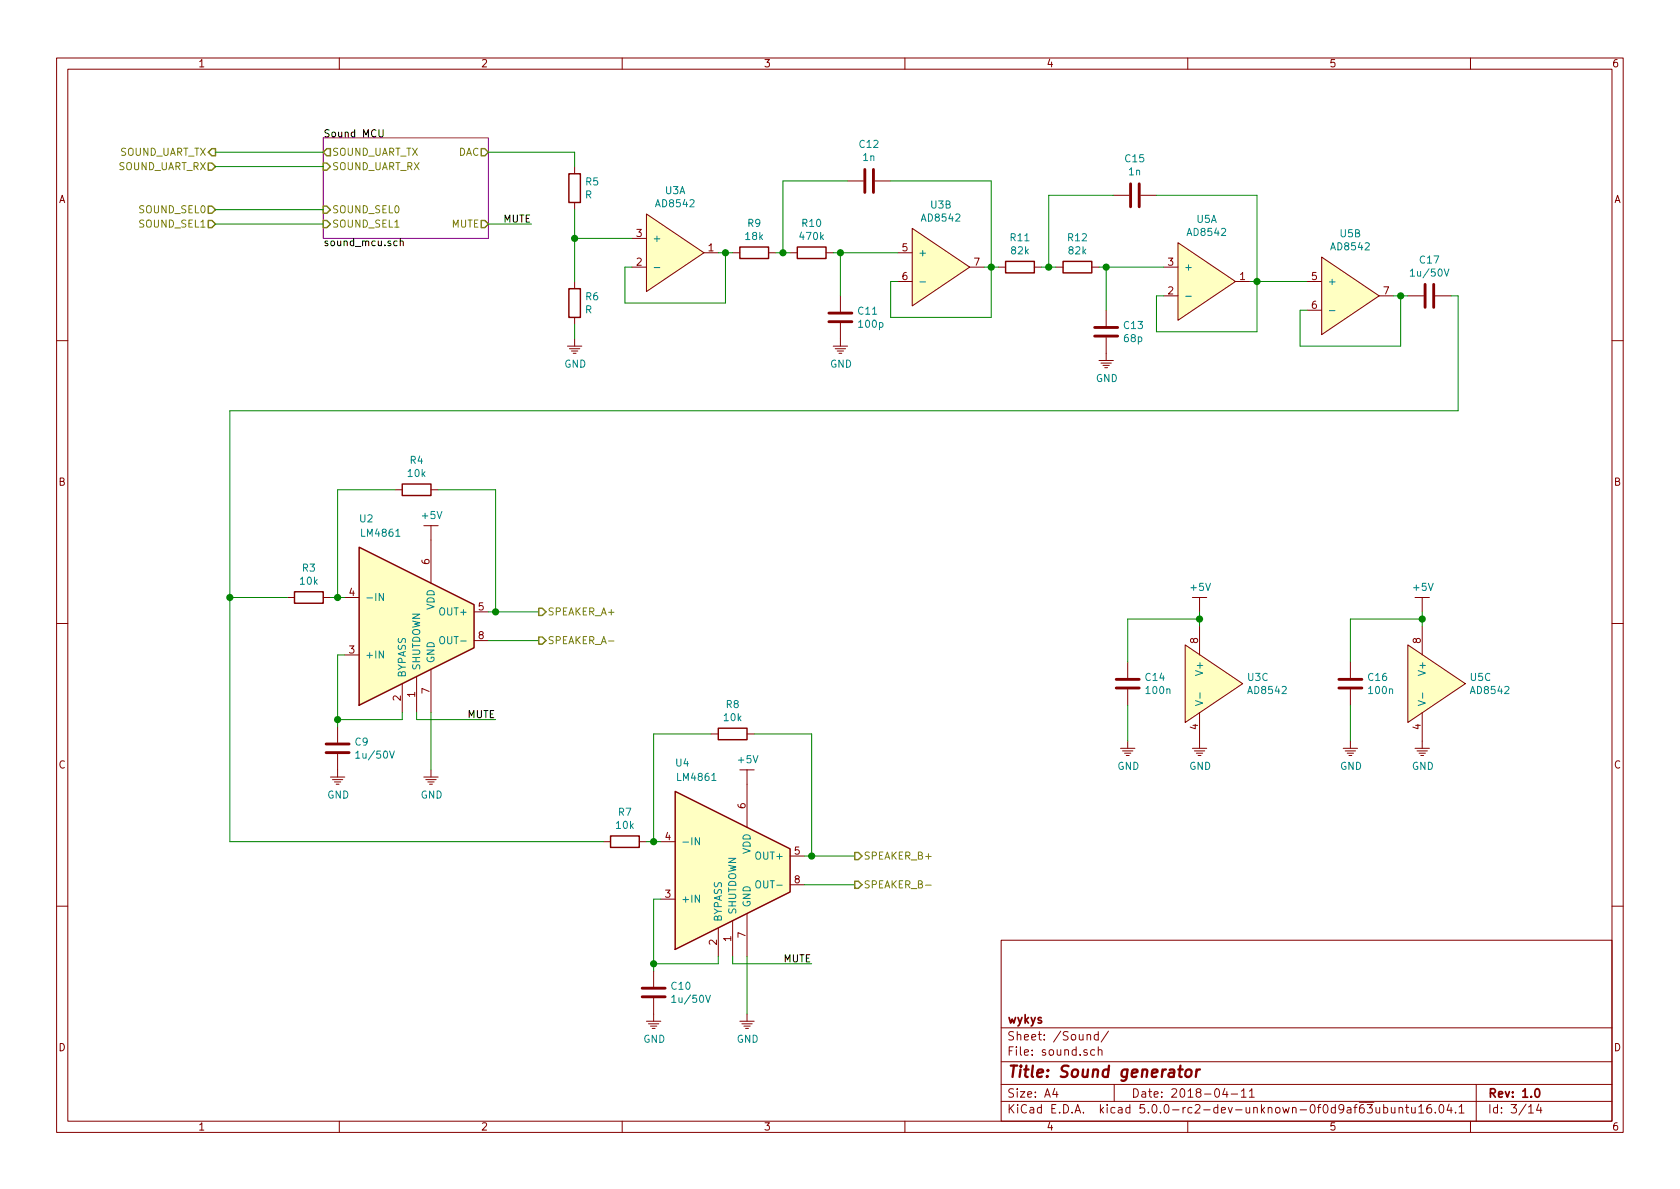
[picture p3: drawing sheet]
<svg xmlns="http://www.w3.org/2000/svg" width="297mm" height="210mm" viewBox="0 0 297 210" stroke-linecap="round" stroke-linejoin="round" font-family="sans-serif">
<g fill="none" stroke="#840000" stroke-width=".18">
<path d="M10 10.3h277v189.9h-277zM12 12.2h273v186.1h-273zM60 10.3v1.9M110 10.3v1.9M160 10.3v1.9M210 10.3v1.9M260 10.3v1.9M101.6 29.5v1.2M101.6 35.8v1.3M114.3 37.8l10.2 6.9-10.2 6.9zM149.9 32h2.8M154.7 32h2.8"/>
<path d="M196.8 34.5h2.8M201.7 34.5h2.8M101.6 49.8v1.2M101.6 56.1v1.3M101.6 59.9v1.3M111.8 47.2h2.5M111.8 42.2h2.5M124.5 44.7h2.5M129.5 44.7h1.3M135.9 44.7h1.3M139.7 44.7h1.3M146 44.7h1.3"/>
<path d="M148.6 52.3v2.8M148.6 57.1v4.1M158.7 44.7h2.6M158.7 49.8h2.6M161.3 40.4l10.1 6.8-10.1 6.9zM171.4 47.2h2.6M176.5 47.2h1.3M182.9 47.2h1.2M186.7 47.2h1.3M193 47.2h1.3M195.6 54.9v2.8M195.6 59.7v4"/>
<path d="M205.7 47.2h2.6M205.7 52.3h2.6M208.3 42.9l10.1 6.9-10.1 6.8zM218.4 49.8h2.6M231.1 49.8h2.6M231.1 54.9h2.6M233.7 45.5l10.1 6.8-10.1 6.9zM243.8 52.3h2.6M248.9 52.3h2.8M253.7 52.3h2.8M10 60.2h2M100.3 61.2h2.6"/>
<path d="M100.7 61.7h1.8M101 62.1h1.2M101.3 62.5h.6M147.3 61.2h2.6M147.7 61.7h1.8M148 62.1h1.1M148.3 62.5h.5M194.3 63.7h2.5M194.7 64.2h1.8M195 64.6h1.1M195.3 65h.5M285 60.2h2"/>
<path d="M69.8 86.6h1.3M74.9 93h2.6M76.2 93v10.1M76.2 86.6h1.3M10 110.3h2M50.8 105.7h1.3M57.1 105.7h1.3M61 105.7h2.5M61 115.8h2.5M73.7 119.6v6.4M76.2 118.4v7.6M83.8 108.2h2.6"/>
<path d="M83.8 113.3h2.6M199.4 117.1v2.8M209.5 114l10.2 6.9-10.2 6.9zM210.8 105.7h2.6M212.1 105.7v2.5M212.1 110.7v5.1M238.8 117.1v2.8M248.9 114l10.2 6.9-10.2 6.9zM250.2 105.7h2.5M251.5 105.7v2.5M251.5 110.7v5.1M285 110.3h2"/>
<path d="M58.4 137.4h2.6M58.8 137.9h1.8M59.1 138.3h1.1M59.4 138.7h.5M59.7 128.5v2.8M59.7 133.3v4.1M71.1 120.9v5.1M74.9 137.4h2.6M75.3 137.9h1.8M75.6 138.3h1.2M75.9 138.7h.6M76.2 136.1v1.3"/>
<path d="M125.7 129.8h1.3M130.8 136.1h2.5M132.1 136.1v10.2M132.1 129.8h1.2M198.1 132.3h2.6M198.5 132.8h1.8M198.8 133.2h1.1M199.1 133.6h.5M199.4 121.9v2.8M199.4 131.1v1.2M210.8 132.3h2.6M211.2 132.8h1.8"/>
<path d="M211.5 133.2h1.1M211.8 133.6h.5M212.1 126v6.3M237.5 132.3h2.5M237.8 132.8h1.9M238.2 133.2h1.1M238.5 133.6h.5M238.8 121.9v2.8M238.8 131.1v1.2M250.2 132.3h2.5M250.5 132.8h1.9M250.9 133.2h1.1"/>
<path d="M251.2 133.6h.5M251.5 126v6.3M106.7 148.8h1.2M113 148.8h1.3M116.8 159h2.6M116.8 148.8h2.6M139.7 151.4h2.5M139.7 156.5h2.5M10 160.2h2M115.6 171.7v2.8M115.6 176.5v4.1M127 164.1v5.1"/>
<path d="M129.5 162.8v6.4M132.1 161.5v7.7M132.1 179.3v1.3M177 166.3h108v32h-108zM285 160.2h2M60 198.3v1.9M110 198.3v1.9M114.3 180.6h2.5M114.7 181h1.8M115 181.5h1.1M115.3 181.9h.5M130.8 180.6h2.5"/>
<path d="M131.2 181h1.8M131.5 181.5h1.1M131.8 181.9h.5M160 198.3v1.9M177 194.8h108M177 191.8h108M177 187.8h108M177 181.8h108M186.5 192.5l-.4 1h1M186.8 193v1M192.2 183.1l.2-.2 .4 .1v.9M193.5 185.7l-.4-.1-.3 .3 .1 .6 .2 .1 .4-.1"/>
<path d="M194.2 185.7h.1a.37 .37 0 0 1 .5 .1v.8M194.2 183l-.4-.1-.3 .3v.6l.3 .1 .4-.1M194.2 182.4v1.5M194.2 185.1v1.5M196 182.3l-1.3 2M197 191.8v3M210 198.3v1.9M216.6 192.5l-.4 1h.9M216.9 193v1M217.7 193.5h1.1M219.5 193l.4-.5v1.5M219.5 194h.8"/>
<path d="M220.9 193l.4-.5v1.5M220.9 194h.9M241.5 194.9h1.4M241.7 195.3h.9l-.5 .6 .5 .1v.7l-.2 .1-.7-.1M243.3 195.8v.8a.39 .39 0 0 0 .6 .1M243.9 195.8v1M244.7 195.9l.4-.1 .3 .3-.1 .6-.2 .1-.4-.1M244.7 195.3v1.5M246 195.8v.8a.37 .37 0 0 0 .6 .1M246.6 195.8v1M247.4 196v-.1a.37 .37 0 0 1 .6 .1v.8M247.4 195.8v1"/>
<path d="M248.5 195.8h.6M248.7 195.3v1.3l.4 .2M249.6 195.8v.9l.4 .1 .2-.1M250.2 195.8v1M250.9 195.8l.4-.5v1.5M250.9 196.8h.8M253 195.3a.62 .62 0 0 0-.7 .7v.7l.3 .1 .5-.1v-.5l-.1-.2-.4-.1-.3 .3M253.8 196.7v.1M254.6 195.5l.3-.2a.94 .94 0 0 1 0 1.5 .82 .82 0 0 1-.3-1.3zM256.2 195.2l-.3 1.1h.9M256.6 195.8v1M257.4 196.7v.1"/>
<path d="M258 195.8l.4-.5v1.5M258 196.8h.9M260 198.3v1.9M261 191.8v6.5M270.3 195.8l.4-.5v1.5M270.3 196.8h.8M272.1 195.2l-.4 1.1h.9M272.4 195.8v1"/>
</g>
<path d="M271.5 192.7l.2-.2a.81 .81 0 0 1 .6 .6 .81 .81 0 0 1-.3 .8l-.1 .1a.79 .79 0 0 1-.4-1.3z" fill="none" stroke="#840000" stroke-width=".3"/>
<path d="M208.3 189.1h.8M209.8 189.3a.54 .54 0 0 1 .5-.2 .54 .54 0 0 1 .4 .4l-.1 .6a.56 .56 0 0 1-.5 .4 .56 .56 0 0 1-.6-.4zM211.6 189.1l-.2 1.3M212.2 189.1a.55 .55 0 0 0-.7 .4" fill="none" stroke="#840000" stroke-width=".41"/>
<path d="M57.1 24.4h29.3v17.8h-29.3z" fill="none" stroke="#840084" stroke-width=".18"/>
<path d="M67 22.9v1.1l.3 .2 .3-.1 .1-.1v-1.1M70.2 42.7l-.4-.1-.2 .2 .1 .6h.5M70.8 42.7l.1-.1 .3 .1 .1 .8M70.8 42.2v1.3" fill="none" stroke="#000" stroke-width=".18"/>
<g fill="none" stroke="#848400" stroke-width=".25">
<path d="M36.8 26.9l.7-.6h.6v1.3h-.6zM36.8 28.8h.7l.6 .7-.6 .6h-.7zM36.8 36.4h.7l.6 .7-.6 .6h-.7zM36.8 39h.7l.6 .6-.6 .7h-.7zM57.1 28.8h.7l.6 .7-.6 .6h-.7zM57.1 36.4h.7l.6 .7-.6 .6h-.7zM57.1 39h.7l.6 .6-.6 .7h-.7zM57.8 26.3h.6v1.3h-.6l-.7-.7zM85.1 26.3h.6l.7 .6-.7 .7h-.6zM85.1 39h.6l.7 .6-.7 .7h-.6zM95.2 107.6h.7l.6 .6-.6 .6h-.7zM95.2 112.6h.7l.6 .7-.6 .6h-.7z"/>
<path d="M151.1 150.7h.7l.6 .7-.6 .6h-.7zM151.1 155.8h.7l.6 .7-.6 .6h-.7z"/>
</g>
<g fill="none" stroke="#008400" stroke-width=".18">
<path d="M38.1 26.9h19M38.1 29.5h19M38.1 37.1h19M38.1 39.6h19M86.4 26.9h15.2v2.6M86.4 39.6h7.6M101.6 37.1v12.7M149.9 32h-11.5v12.7M157.5 32h17.8v24.1h-17.8v-6.3h1.2M196.8 34.5h-11.4v12.7M204.5 34.5h17.7v24.2h-17.7v-6.4h1.2M101.6 57.4v2.5"/>
<path d="M101.6 42.2h10.2M127 44.7h2.5M128.3 44.7v8.9h-17.8v-6.4h1.3M137.2 44.7h2.5M147.3 44.7h11.4M148.6 44.7v7.6M174 47.2h2.5M184.1 47.2h2.6M194.3 47.2h11.4M195.6 47.2v7.7M221 49.8h10.1M246.4 52.3h2.5"/>
<path d="M247.6 52.3v8.9h-17.7v-6.3h1.2M256.5 52.3h1.3v20.3h-217.2v76.2h66.1M69.8 86.6h-10.1v19.1M77.5 86.6h10.1v21.6M40.6 105.7h10.2M58.4 105.7h2.6M61 115.8h-1.3v12.7M86.4 108.2h8.8M86.4 113.3h8.8M212.1 108.2v2.5M212.1 109.5h-12.7v7.6M251.5 109.5h-12.7v7.6"/>
<path d="M251.5 108.2v2.5M71.1 126v1.2h-11.4M73.7 126v1.2h13.9M76.2 126v10.1M125.7 129.8h-10.1v19M133.3 129.8h10.2v21.6M199.4 124.7v6.4M238.8 124.7v6.4M114.3 148.8h2.5M116.8 159h-1.2v12.7M142.2 151.4h8.9M142.2 156.5h8.9"/>
<path d="M127 169.2v1.2h-11.4M129.5 169.2v1.2h14M132.1 169.2v10.1"/>
</g>
<g fill="#ffffc2" stroke="#ffffc2" stroke-width=".18">
<path d="M161.3 40.4l10.1 6.8-10.1 6.9z"/>
<path d="M208.3 42.9l10.1 6.9-10.1 6.8z"/>
<path d="M114.3 37.8l10.2 6.9-10.2 6.9z"/>
<path d="M233.7 45.5l10.1 6.8-10.1 6.9z"/>
<path d="M209.5 114l10.2 6.9-10.2 6.9z"/>
<path d="M63.5 96.8l20.3 10.1v7.6l-20.3 10.2z"/>
<path d="M119.4 139.9l20.3 10.2v7.6l-20.3 10.2z"/>
<path d="M248.9 114l10.2 6.9-10.2 6.9z"/>
</g>
<g fill="none" stroke="#008484" stroke-width=".18">
<path d="M115.7 47.3h1M162.7 49.9h1M209.7 52.4h.9M235.1 54.9h.9M249.4 47.9l.3-.3v1.2M249.4 48.8h.7M255.3 47.6l.5 1.2 .4-1.2M67.8 104.9v1.3l-.7-1.3v1.3M77.8 112.7l.3-.1a.47 .47 0 0 1 .5 .4l-.1 .7-.2 .1h-.4a1 1 0 0 1-.1-1.1zM62.9 133.2l.4-.4v1.3M62.9 134.1h.7M68.9 132.8l.4 1.3 .4-1.3"/>
<path d="M211.4 123.9l1.2 .4-1.2 .5M212.2 122.5v1M250.7 123.9l1.3 .4-1.3 .5M251.5 122.5v1M123.7 148.1v1.3l-.8-1.3v1.3M133.7 155.9l.2-.2a.47 .47 0 0 1 .6 .5l-.1 .6-.2 .2h-.4a1 1 0 0 1-.1-1.1zM118.8 176.3l.4-.3v1.3M118.8 177.3h.7M124.8 176l.4 1.3 .4-1.3"/>
</g>
<path d="M100.6 30.7h2v5.1h-2zM100.6 51h2v5.1h-2zM130.8 43.7h5.1v2h-5.1zM141 43.7h5v2h-5zM177.8 46.2h5.1v2.1h-5.1zM188 46.2h5v2.1h-5zM63.5 96.8l20.3 10.1v7.6l-20.3 10.2zM71.1 85.6h5.1v2h-5.1zM52.1 104.6h5v2.1h-5zM119.4 139.9l20.3 10.2v7.6l-20.3 10.2zM127 128.8h5.1v2h-5.1zM107.9 147.8h5.1v2.1h-5.1z" fill="none" stroke="#840000" stroke-width=".25"/>
<g fill="none" stroke="#840000" stroke-width=".51">
<path d="M152.9 30v4M154.4 30v4M199.9 32.5v4.1M201.4 32.5v4.1M146.6 56.9h4M146.6 55.4h4M193.5 59.4h4.1M193.5 57.9h4.1M252 50.3v4.1M253.5 50.3v4.1M57.7 133.1h4M57.7 131.6h4"/>
<path d="M197.4 121.7h4M197.4 120.1h4M236.7 121.7h4.1M236.7 120.1h4.1M113.5 176.3h4.1M113.5 174.7h4.1"/>
</g>
<g fill="#008400" stroke="#008400" stroke-width=".25">
<circle cx="148.6" cy="44.7" r=".51"/>
<circle cx="175.3" cy="47.2" r=".51"/>
<circle cx="138.4" cy="44.7" r=".51"/>
<circle cx="195.6" cy="47.2" r=".51"/>
<circle cx="222.3" cy="49.8" r=".51"/>
<circle cx="185.4" cy="47.2" r=".51"/>
<circle cx="128.3" cy="44.7" r=".51"/>
<circle cx="101.6" cy="42.2" r=".51"/>
<circle cx="247.7" cy="52.3" r=".51"/>
<circle cx="59.7" cy="127.2" r=".51"/>
<circle cx="59.7" cy="105.7" r=".51"/>
<circle cx="115.6" cy="170.4" r=".51"/>
<circle cx="115.6" cy="148.8" r=".51"/>
<circle cx="87.6" cy="108.2" r=".51"/>
<circle cx="143.5" cy="151.4" r=".51"/>
<circle cx="40.6" cy="105.7" r=".51"/>
<circle cx="212.1" cy="109.5" r=".51"/>
<circle cx="251.5" cy="109.5" r=".51"/>
</g>
<path d="M107.6 113.4h1M163.7 156.5h.9" fill="none" stroke="#848400" stroke-width=".18"/>
<text font-size="2.8" fill="#840000" x="178" y="190.5">Title: Sound generator</text>
<g font-size="2.1" fill="#840000">
<text x="178" y="184">Sheet: /Sound/</text>
<text x="178" y="181">wykys</text>
<text x="178" y="186.7">File: sound.sch</text>
<text x="178" y="196.9">KiCad E.D.A. kicad 5.0.0-rc2-dev-unknown-0f0d9af63ubuntu16.04.1</text>
<text x="178" y="194.1">Size: A4</text>
<text x="200" y="194.1">Date: 2018-04-11</text>
<text x="263" y="194.1">Rev: 1.0</text>
<text x="263" y="196.9">Id: 3/14</text>
</g>
<g font-size="1.8" fill="#840000">
<text x="35" y="11.9">1</text>
<text x="85" y="11.9">2</text>
<text x="135" y="11.9">3</text>
<text x="185" y="11.9">4</text>
<text x="235" y="11.9">5</text>
<text x="285" y="11.9">6</text>
<text x="10.4" y="35.9">A</text>
<text x="285.4" y="35.9">A</text>
<text x="112.5" y="41.9">3</text>
<text x="112.5" y="47">2</text>
<text x="125.2" y="44.4">1</text>
<text x="159.5" y="44.4">5</text>
<text x="172.2" y="47">7</text>
<text x="206.5" y="47">3</text>
<text x="159.5" y="49.5">6</text>
<text x="206.5" y="52.1">2</text>
<text x="219.2" y="49.5">1</text>
<text x="231.9" y="49.5">5</text>
<text x="244.6" y="52.1">7</text>
<text x="231.9" y="54.6">6</text>
<text x="10.4" y="85.9">B</text>
<text x="285.4" y="85.9">B</text>
<text x="75.9" y="99.8" transform="rotate(-90 75.9 99.8)">6</text>
<text x="61.7" y="105.4">4</text>
<text x="84.6" y="107.9">5</text>
<text x="84.6" y="113">8</text>
<text x="211.8" y="113.8" transform="rotate(-90 211.8 113.8)">8</text>
<text x="251.2" y="113.8" transform="rotate(-90 251.2 113.8)">8</text>
<text x="61.7" y="115.6">3</text>
<text x="70.9" y="123.9" transform="rotate(-90 70.9 123.9)">2</text>
<text x="73.4" y="123.3" transform="rotate(-90 73.4 123.3)">1</text>
<text x="75.9" y="122.7" transform="rotate(-90 75.9 122.7)">7</text>
<text x="211.8" y="129" transform="rotate(-90 211.8 129)">4</text>
<text x="251.2" y="129" transform="rotate(-90 251.2 129)">4</text>
<text x="10.4" y="135.9">C</text>
<text x="285.4" y="135.9">C</text>
<text x="131.8" y="143" transform="rotate(-90 131.8 143)">6</text>
<text x="117.6" y="148.6">4</text>
<text x="140.5" y="151.1">5</text>
<text x="117.6" y="158.7">3</text>
<text x="140.5" y="156.2">8</text>
<text x="126.7" y="167.1" transform="rotate(-90 126.7 167.1)">2</text>
<text x="129.3" y="166.5" transform="rotate(-90 129.3 166.5)">1</text>
<text x="131.8" y="165.8" transform="rotate(-90 131.8 165.8)">7</text>
<text x="10.4" y="185.9">D</text>
<text x="285.4" y="185.9">D</text>
<text x="35" y="199.9">1</text>
<text x="85" y="199.9">2</text>
<text x="135" y="199.9">3</text>
<text x="185" y="199.9">4</text>
<text x="235" y="199.9">5</text>
<text x="285" y="199.9">6</text>
</g>
<g font-size="1.8" fill="#848400">
<text x="21.1" y="27.6">SOUND_UART_TX</text>
<text x="58.7" y="27.6">SOUND_UART_TX</text>
<text x="81" y="27.6">DAC</text>
<text x="20.9" y="30.1">SOUND_UART_RX</text>
<text x="58.7" y="30.1">SOUND_UART_RX</text>
<text x="24.8" y="37.7">SOUND_SEL0</text>
<text x="24.8" y="40.3">SOUND_SEL1</text>
<text x="58.7" y="37.7">SOUND_SEL0</text>
<text x="58.7" y="40.3">SOUND_SEL1</text>
<text x="79.8" y="40.3">MUTE</text>
<text x="96.8" y="108.8">SPEAKER_A+</text>
<text x="96.8" y="113.9">SPEAKER_A-</text>
<text x="152.7" y="152">SPEAKER_B+</text>
<text x="152.7" y="157.1">SPEAKER_B-</text>
</g>
<g font-size="1.8">
<text x="57.1" y="24.3">Sound MCU</text>
<text x="89" y="39.4">MUTE</text>
<text x="57.1" y="43.5">sound_mcu.sch</text>
<text x="82.6" y="127">MUTE</text>
<text x="138.5" y="170.2">MUTE</text>
</g>
<g font-size="1.8" fill="#008484">
<text x="152" y="26.2">C12</text>
<text x="152.6" y="28.5">1n</text>
<text x="199" y="28.7">C15</text>
<text x="103.5" y="35.1">R</text>
<text x="103.6" y="32.8">R5</text>
<text x="117.6" y="34.3">U3A</text>
<text x="199.6" y="31">1n</text>
<text x="116.2" y="36.6">AD8542</text>
<text x="132.2" y="40.1">R9</text>
<text x="141.9" y="40.1">R10</text>
<text x="163.1" y="39.2">AD8542</text>
<text x="164.6" y="36.9">U3B</text>
<text x="210.1" y="41.7">AD8542</text>
<text x="211.6" y="39.4">U5A</text>
<text x="237" y="42">U5B</text>
<text x="115.3" y="42.8">+</text>
<text x="131.9" y="42.4">18k</text>
<text x="141.6" y="42.4">470k</text>
<text x="162.3" y="45.3">+</text>
<text x="178.7" y="42.7">R11</text>
<text x="178.9" y="45">82k</text>
<text x="188.9" y="42.7">R12</text>
<text x="189" y="45">82k</text>
<text x="209.3" y="47.9">+</text>
<text x="235.5" y="44.3">AD8542</text>
<text x="251.1" y="46.6">C17</text>
<text x="103.6" y="53.1">R6</text>
<text x="234.7" y="50.4">+</text>
<text x="249.9" y="48.9">1u/50V</text>
<text x="103.5" y="55.4">R</text>
<text x="151.8" y="55.6">C11</text>
<text x="152" y="58">100p</text>
<text x="198.8" y="58.2">C13</text>
<text x="99.8" y="65">GND</text>
<text x="146.8" y="65">GND</text>
<text x="198.8" y="60.5">68p</text>
<text x="193.8" y="67.6">GND</text>
<text x="72.5" y="82">R4</text>
<text x="72.2" y="84.3">10k</text>
<text x="63.7" y="92.4">U2</text>
<text x="64.1" y="94.9">LM4861</text>
<text x="74.7" y="91.8">+5V</text>
<text x="53.5" y="101.1">R3</text>
<text x="53.1" y="103.4">10k</text>
<text x="64.5" y="106.3">-IN</text>
<text x="76.8" y="107.9" transform="rotate(-90 76.8 107.9)">VDD</text>
<text x="210.6" y="104.5">+5V</text>
<text x="250" y="104.5">+5V</text>
<text x="78" y="108.8">OUT+</text>
<text x="78.5" y="113.9">OUT-</text>
<text x="64.5" y="116.5">+IN</text>
<text x="71.8" y="119.9" transform="rotate(-90 71.8 119.9)">BYPASS</text>
<text x="74.3" y="118.6" transform="rotate(-90 74.3 118.6)">SHUTDOWN</text>
<text x="76.8" y="117.3" transform="rotate(-90 76.8 117.3)">GND</text>
<text x="212.7" y="119" transform="rotate(-90 212.7 119)">V+</text>
<text x="252.1" y="119" transform="rotate(-90 252.1 119)">V+</text>
<text x="128.4" y="125.2">R8</text>
<text x="202.6" y="120.4">C14</text>
<text x="202.8" y="122.7">100n</text>
<text x="220.6" y="120.4">U3C</text>
<text x="220.9" y="122.7">AD8542</text>
<text x="242" y="120.4">C16</text>
<text x="242.1" y="122.7">100n</text>
<text x="260" y="120.4">U5C</text>
<text x="260.2" y="122.7">AD8542</text>
<text x="62.8" y="131.8">C9</text>
<text x="128.1" y="127.5">10k</text>
<text x="63.4" y="134.2">1u/50V</text>
<text x="119.5" y="135.6">U4</text>
<text x="130.6" y="135">+5V</text>
<text x="197.6" y="136.1">GND</text>
<text x="210.3" y="136.1">GND</text>
<text x="236.9" y="136.1">GND</text>
<text x="249.6" y="136.1">GND</text>
<text x="57.9" y="141.2">GND</text>
<text x="74.4" y="141.2">GND</text>
<text x="120" y="138.1">LM4861</text>
<text x="109" y="146.6">10k</text>
<text x="109.4" y="144.3">R7</text>
<text x="120.4" y="149.5">-IN</text>
<text x="132.7" y="151" transform="rotate(-90 132.7 151)">VDD</text>
<text x="133.9" y="152">OUT+</text>
<text x="120.4" y="159.6">+IN</text>
<text x="130.2" y="161.8" transform="rotate(-90 130.2 161.8)">SHUTDOWN</text>
<text x="132.7" y="160.5" transform="rotate(-90 132.7 160.5)">GND</text>
<text x="134.4" y="157.1">OUT-</text>
<text x="127.6" y="163.1" transform="rotate(-90 127.6 163.1)">BYPASS</text>
<text x="118.8" y="175">C10</text>
<text x="119.3" y="177.3">1u/50V</text>
<text x="113.7" y="184.4">GND</text>
<text x="130.3" y="184.4">GND</text>
</g>
</svg>
